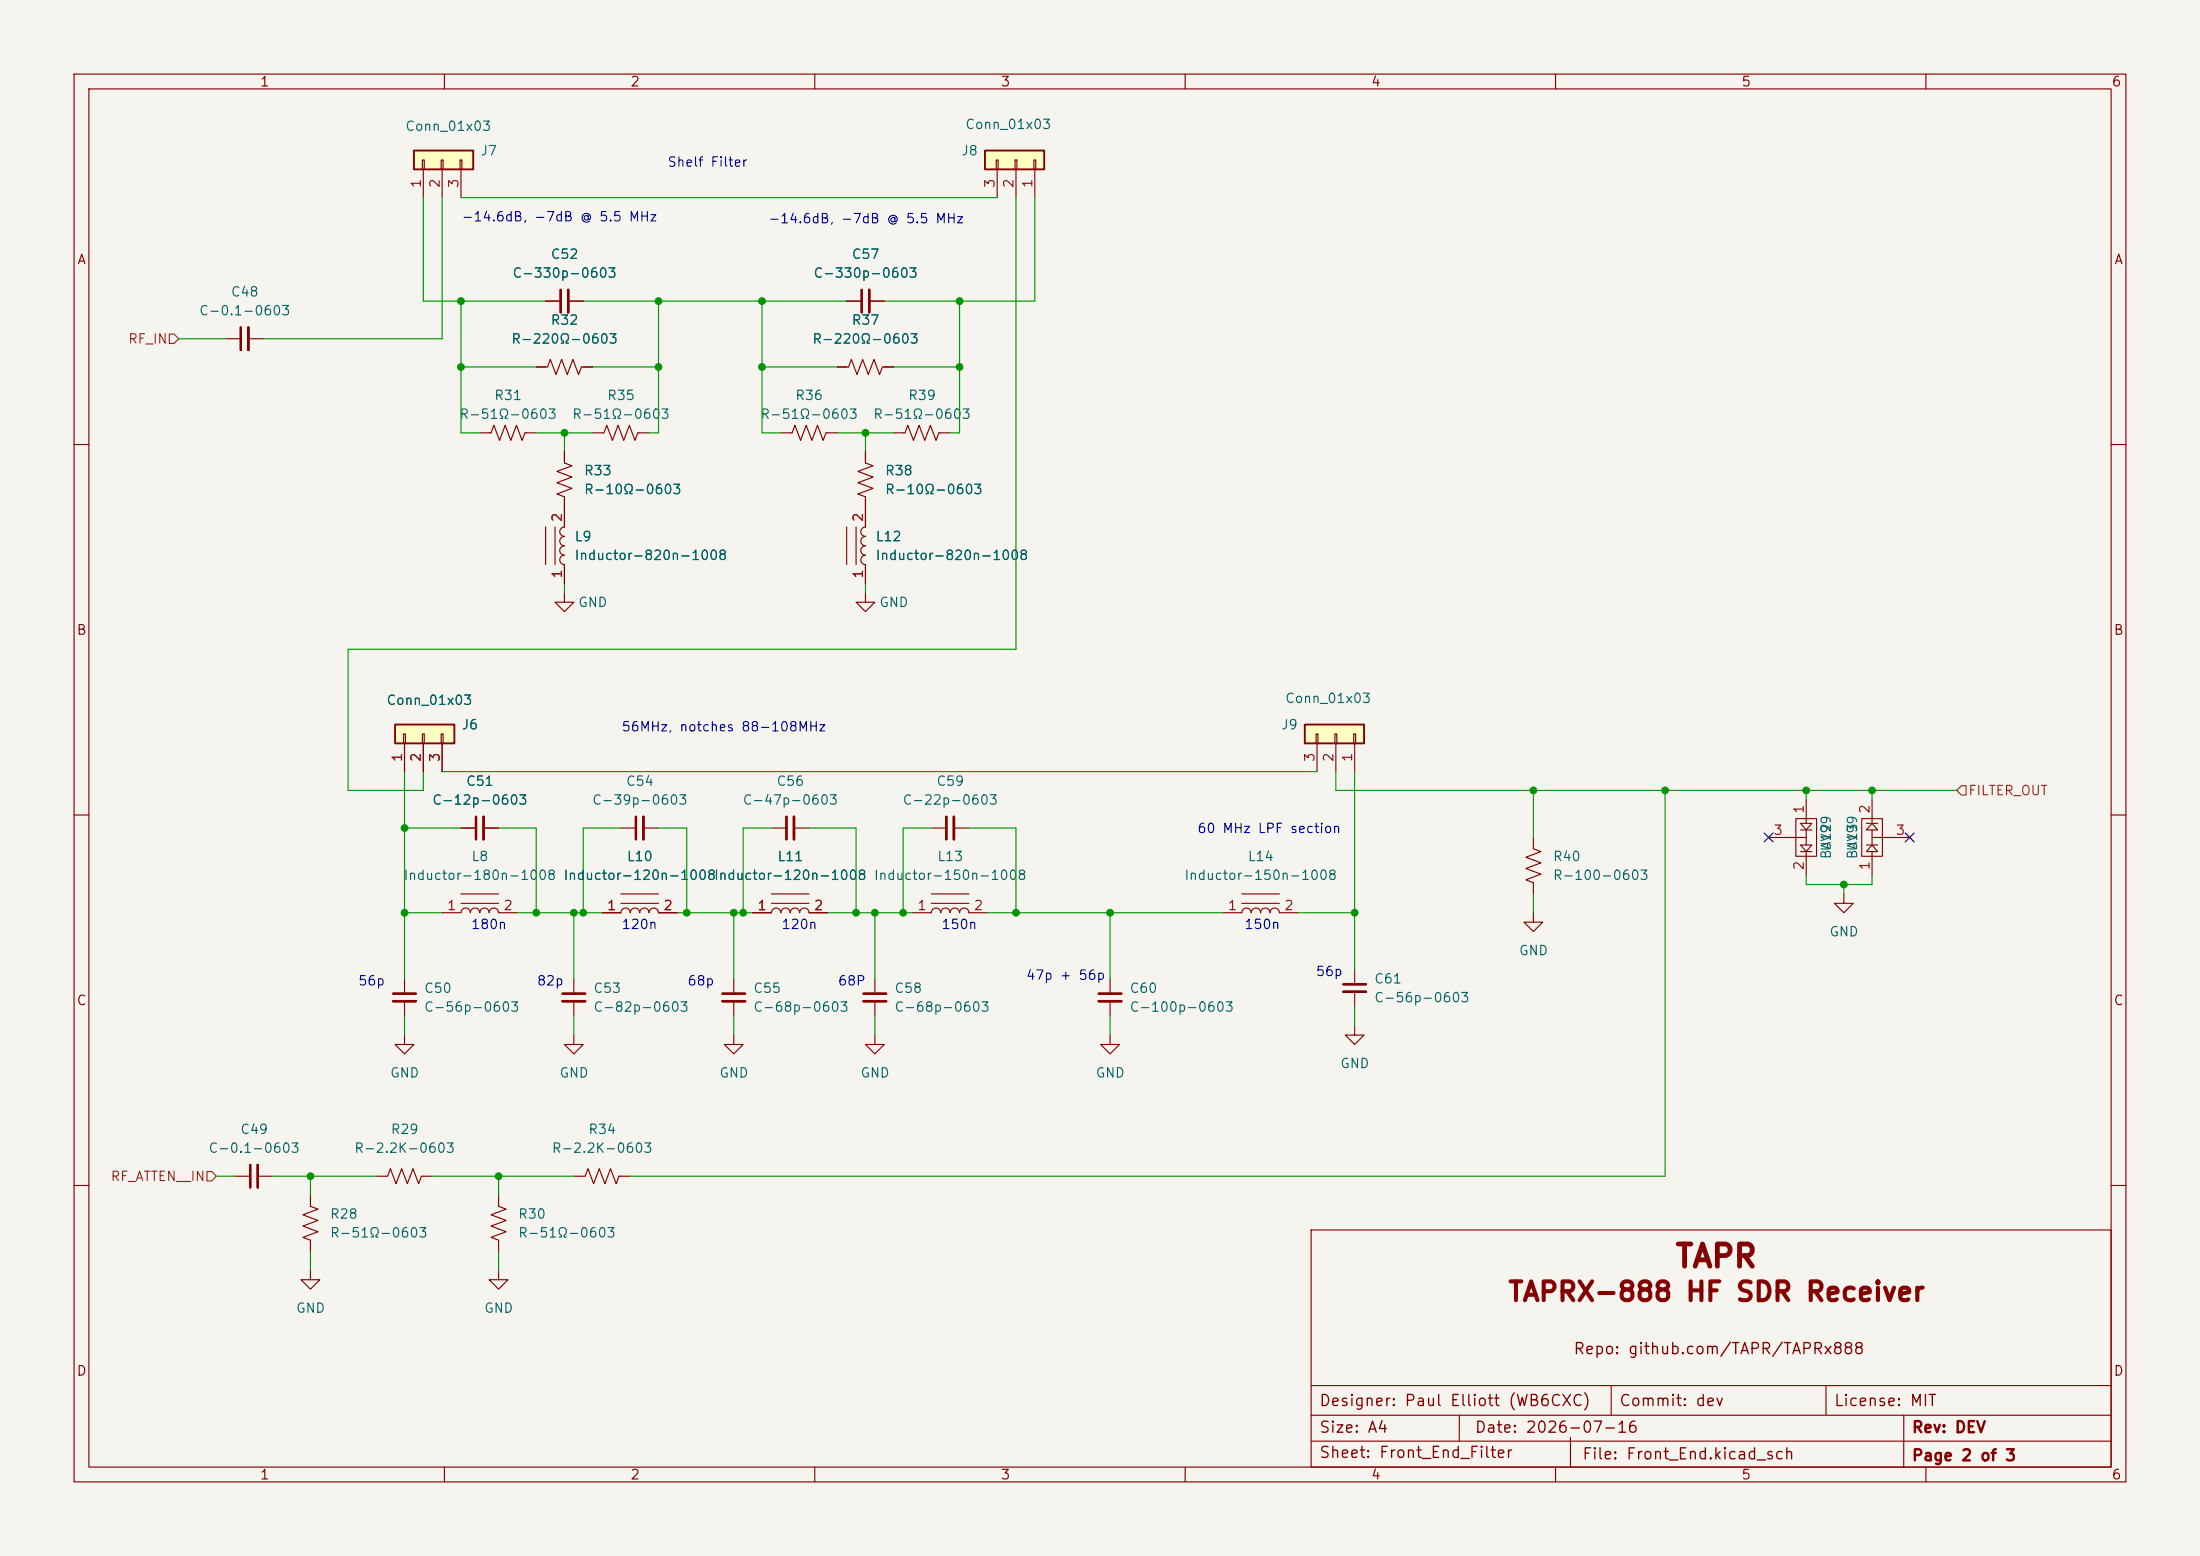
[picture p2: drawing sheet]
<svg xmlns="http://www.w3.org/2000/svg" width="297mm" height="210mm" viewBox="0 0 297 210" stroke-linecap="round" stroke-linejoin="round" font-family="sans-serif">
<path d="M0 0h297v210h-297z" fill="#f5f4ef" stroke="#f5f4ef" stroke-width=".14"/>
<g fill="none" stroke="#840000" stroke-width=".15">
<path d="M10 10h277v190h-277zM12 12h273v186h-273zM60 10v2M110 10v2M160 10v2M210 10v2M260 10v2M120.6 58.4h1.6l.4-1 .7 2 .8-2 .7 2 .8-2 .8 2 .3-1h1.6M10 60h2M73.7 71.1v5.1M74.9 71.1v5.1M76.2 71.1a.64 .64 0 0 0-.6 .7 .64 .64 0 0 0 .6 .6 .64 .64 0 0 0-.6 .6 .64 .64 0 0 0 .6 .7 .64 .64 0 0 0-.6 .6 .64 .64 0 0 0 .6 .6 .63 .63 0 0 0-.6 .7 .63 .63 0 0 0 .6 .6v2.5"/>
<path d="M76.2 68.6v2.5M285 60h2M76.2 80v1.3h1.3l-1.3 1.3-1.3-1.3h1.3M10 110h2M285 110h2M149.9 132.1v2M149.9 135.1v2.1M77.5 158.8h1.5l.4-1.1 .7 2.1 .8-2.1 .8 2.1 .7-2.1 .8 2.1 .4-1h1.5M10 160h2M41.9 161.3v1.5l1 .4-2 .8 2 .7-2 .8 2 .7-2 .8 1 .4v1.5M177 166h108v32h-108zM285 160h2"/>
<path d="M60 198v2M110 198v2M160 198v2M177 194.5h108M177 191h108M177 187h108M197 191v3.5M210 198v2M212 194v4M217.5 187v4M246.5 187v4M257 191v7"/>
<path d="M260 198v2"/>
</g>
<path d="M148.3 134.1h3.1" fill="none" stroke="#840000" stroke-width=".3"/>
<path d="M148.3 135.1h3.1" fill="none" stroke="#840000" stroke-width=".33"/>
<path d="M53.3 97.8h8v2.5h-8z" fill="#ffffc2"/>
<path d="M53.3 97.8h8v2.5h-8z" fill="none" stroke="#840000" stroke-width=".25"/>
<g fill="none" stroke="#840000" stroke-width=".15">
<path d="M54.5 99.1h.2v1.2h-.2zM57 99.1h.3v1.2h-.3zM59.6 99.1h.2v1.2h-.2zM54.6 100.3v3.8M57.1 100.3v3.8M59.7 100.3v3.8M83.8 111.8h2.1M86.9 111.8h2M77.5 132.1v2M77.5 135.1v2.1M165.1 123.2h2.5a.64 .64 0 0 1 .7-.6 .64 .64 0 0 1 .6 .6 .64 .64 0 0 1 .6-.6 .64 .64 0 0 1 .7 .6 .64 .64 0 0 1 .6-.6 .64 .64 0 0 1 .6 .6 .64 .64 0 0 1 .7-.6 .64 .64 0 0 1 .6 .6h2.6M167.6 120.7h5.1"/>
<path d="M167.6 121.9h5.1M31.7 158.8h2.1M34.8 158.8h2M50.8 158.8h1.5l.4-1.1 .8 2.1 .7-2.1 .8 2.1 .8-2.1 .7 2.1 .4-1h1.5M41.9 171.5v1.2h1.3l-1.3 1.3-1.3-1.3h1.3"/>
</g>
<path d="M85.9 110.2v3.1M75.9 134.1h3.1M33.8 157.2v3.1" fill="none" stroke="#840000" stroke-width=".3"/>
<path d="M86.9 110.2v3.1M75.9 135.1h3.1M34.8 157.2v3.1" fill="none" stroke="#840000" stroke-width=".33"/>
<path d="M176.1 97.8h8v2.5h-8z" fill="#ffffc2"/>
<path d="M176.1 97.8h8v2.5h-8z" fill="none" stroke="#840000" stroke-width=".25"/>
<path d="M177.7 99.1h.2v1.2h-.2zM180.2 99.1h.3v1.2h-.3zM182.8 99.1h.2v1.2h-.2zM177.8 100.3v3.8M180.3 100.3v3.8M182.9 100.3v3.8M81.3 123.2h2.5a.64 .64 0 0 1 .7-.6 .64 .64 0 0 1 .6 .6 .64 .64 0 0 1 .6-.6 .64 .64 0 0 1 .7 .6 .64 .64 0 0 1 .6-.6 .64 .64 0 0 1 .6 .6 .64 .64 0 0 1 .7-.6 .64 .64 0 0 1 .6 .6h2.5M83.8 120.7h5.1M83.8 121.9h5.1" fill="none" stroke="#840000" stroke-width=".15"/>
<path d="M133 20.3h8v2.6h-8z" fill="#ffffc2"/>
<path d="M133 20.3h8v2.6h-8z" fill="none" stroke="#840000" stroke-width=".25"/>
<g fill="none" stroke="#840000" stroke-width=".15">
<path d="M134.5 21.6h.2v1.3h-.2zM134.6 22.9v3.8M137 21.6h.3v1.3h-.3zM137.2 22.9v3.8M139.6 21.6h.2v1.3h-.2zM139.7 22.9v3.8M30.5 45.7h2M33.5 45.7h2.1M62.2 111.8h2.1M65.3 111.8h2M207 113v1.6l1 .3-2 .8 2 .8-2 .7 2 .8-2 .7 1 .4v1.6M54.6 139.7v1.3h1.3l-1.3 1.2-1.3-1.2h1.3"/>
<path d="M54.6 132.1v2M54.6 135.1v2.1M77.5 139.7v1.3h1.2l-1.2 1.2-1.3-1.2h1.3M99.1 139.7v1.3h1.2l-1.2 1.2-1.3-1.2h1.3M118.1 139.7v1.3h1.3l-1.3 1.2-1.3-1.2h1.3M149.9 139.7v1.3h1.2l-1.2 1.2-1.3-1.2h1.3M182.9 138.4v1.3h1.2l-1.2 1.3-1.3-1.3h1.3M182.9 130.8v2M182.9 133.9v2M207 123.2v1.3h1.3l-1.3 1.2-1.3-1.2h1.3"/>
</g>
<path d="M32.5 44.2v3M64.3 110.2v3.1M53.1 134.1h3M181.4 132.8h3" fill="none" stroke="#840000" stroke-width=".3"/>
<path d="M33.5 44.2v3M65.3 110.2v3.1M53.1 135.1h3M181.4 133.9h3" fill="none" stroke="#840000" stroke-width=".33"/>
<path d="M55.9 20.3h8v2.6h-8z" fill="#ffffc2"/>
<path d="M55.9 20.3h8v2.6h-8z" fill="none" stroke="#840000" stroke-width=".25"/>
<g fill="none" stroke="#840000" stroke-width=".15">
<path d="M57 21.6h.3v1.3h-.3zM57.1 22.9v3.8M59.6 21.6h.2v1.3h-.2zM59.7 22.9v3.8M62.1 21.6h.3v1.3h-.3zM62.2 22.9v3.8M64.8 58.4h1.5l.4-1 .7 2 .8-2 .8 2 .7-2 .8 2 .4-1h1.5M72.4 49.5h1.5l.4-1 .8 2 .7-2 .8 2 .7-2 .8 2 .4-1h1.5M73.7 40.6h2M76.7 40.6h2M80 58.4h1.5l.4-1 .8 2 .7-2 .8 2 .8-2 .7 2 .4-1h1.5M105.4 58.4h1.5l.4-1 .8 2 .7-2 .8 2 .8-2 .7 2 .4-1h1.5"/>
<path d="M113 49.5h1.6l.3-1 .8 2 .8-2 .7 2 .8-2 .7 2 .4-1h1.5M114.3 40.6h2M117.3 40.6h2.1M76.2 61v1.5l1 .4-2 .7 2 .8-2 .8 2 .7-2 .8 1 .4v4M76.2 76.2v2.5M114.3 71.1v5.1M115.6 71.1v5.1M116.8 71.1a.64 .64 0 0 0-.6 .7 .64 .64 0 0 0 .6 .6 .64 .64 0 0 0-.6 .6 .64 .64 0 0 0 .6 .7 .64 .64 0 0 0-.6 .6 .64 .64 0 0 0 .6 .6 .63 .63 0 0 0-.6 .7 .63 .63 0 0 0 .6 .6v2.5M116.8 61v1.5l1.1 .4-2.1 .7 2.1 .8-2.1 .8 2.1 .7-2.1 .8 1 .4v4M116.8 80v1.3h1.3l-1.3 1.3-1.2-1.3h1.2M54.6 100.3v3.8M57.1 100.3v3.8"/>
<path d="M59.7 100.3v3.8M62.2 111.8h2.1M65.3 111.8h2M104.1 111.8h2.1M107.2 111.8h2M125.7 111.8h2.1M128.8 111.8h2M238.8 113h5M242.4 110.5h2.8v5.1h-2.8zM243.1 111.1h1.5l-.8 .9zM243.1 114h1.5l-.8 .9zM243.1 112h1.5"/>
<path d="M243.1 114.9h1.5M243.8 108v3.1M243.8 112.1v1.9M243.8 115.1v3M251.3 110.5h2.8v5.1h-2.8zM252 114h1.5M252 111.1h1.5M252.7 114l.8 .9h-1.5zM252.7 111.1l.8 .9h-1.5zM252.7 108v3M252.7 112v1.9M252.7 114.9v3.2"/>
<path d="M252.7 113h5.1M59.7 123.2h2.5a.64 .64 0 0 1 .7-.6 .64 .64 0 0 1 .6 .6 .64 .64 0 0 1 .6-.6 .64 .64 0 0 1 .7 .6 .64 .64 0 0 1 .6-.6 .64 .64 0 0 1 .6 .6 .64 .64 0 0 1 .7-.6 .64 .64 0 0 1 .6 .6h2.5M62.2 120.7h5.1M62.2 121.9h5.1M81.3 123.2h2.5M88.9 123.2h2.5M99.1 132.1v2M99.1 135.1v2.1M101.6 123.2h2.5a.64 .64 0 0 1 .7-.6 .64 .64 0 0 1 .6 .6 .64 .64 0 0 1 .6-.6 .64 .64 0 0 1 .7 .6 .64 .64 0 0 1 .6-.6 .64 .64 0 0 1 .6 .6 .64 .64 0 0 1 .7-.6 .64 .64 0 0 1 .6 .6h2.6M104.1 120.7h5.1M104.1 121.9h5.1M118.1 132.1v2"/>
<path d="M118.1 135.1v2.1M123.2 123.2h2.5a.64 .64 0 0 1 .7-.6 .64 .64 0 0 1 .6 .6 .64 .64 0 0 1 .6-.6 .64 .64 0 0 1 .7 .6 .64 .64 0 0 1 .6-.6 .64 .64 0 0 1 .6 .6 .64 .64 0 0 1 .7-.6 .64 .64 0 0 1 .6 .6h2.5M125.7 120.7h5.1M125.7 121.9h5.1M248.9 120.7v1.2h1.3l-1.3 1.3-1.3-1.3h1.3M67.3 171.5v1.2h1.3l-1.3 1.3-1.3-1.3h1.3M67.3 161.3v1.5l1 .4-2 .8 2 .7-2 .8 2 .7-2 .8 1 .4v1.5"/>
</g>
<path d="M75.7 39.1v3.1M116.3 39.1v3.1M106.2 110.2v3.1M127.8 110.2v3.1M97.5 134.1h3.1M116.6 134.1h3" fill="none" stroke="#840000" stroke-width=".3"/>
<path d="M76.7 39.1v3.1M117.3 39.1v3.1M107.2 110.2v3.1M128.8 110.2v3.1M97.5 135.1h3.1M116.6 135.1h3" fill="none" stroke="#840000" stroke-width=".33"/>
<path d="M22.9 45.1h.6l.6 .6-.6 .7h-.6zM264.8 106h.6v1.3h-.6l-.6-.6zM27.9 158.1h.7l.6 .7-.6 .6h-.7z" fill="none" stroke="#725600" stroke-width=".15"/>
<g fill="none" stroke="#009600" stroke-width=".15">
<path d="M57.1 26.7v13.9h16.6M59.7 26.7v19h-24.1M62.2 26.7h72.4M137.2 26.7v60.9h-90.2v19.1h10.1v-2.6M139.7 26.7v13.9h-20.3M24.1 45.7h6.4M62.2 49.5h10.2M62.2 40.6v17.8h2.6M72.4 58.4h7.6M76.2 58.4v2.6M78.7 40.6h35.6M80 49.5h8.9"/>
<path d="M88.9 40.6v17.8h-1.3M102.9 40.6v17.8h2.5M102.9 49.5h10.1M113 58.4h7.6M116.8 58.4v2.6M120.6 49.5h8.9M129.5 40.6v17.8h-1.2M76.2 78.7v1.3M116.8 78.7v1.3M54.6 104.1v28M54.6 111.8h7.6M59.7 104.1h118.1"/>
<path d="M67.3 111.8h5.1v11.4M83.8 111.8h-5.1v11.4M88.9 111.8h3.8v11.4M104.1 111.8h-3.8v11.4M109.2 111.8h6.4v11.4M125.7 111.8h-3.8v11.4M130.8 111.8h6.4v11.4M180.3 104.1v2.6h83.9M182.9 104.1v26.7M207 106.7v6.3M224.8 106.7v52.1h-139.7M243.8 106.7v1.3"/>
<path d="M243.8 118.1v1.3h8.9v-1.3M248.9 119.4v1.3M252.7 106.7v1.3M54.6 123.2h5.1M54.6 137.2v2.5M69.8 123.2h11.5M77.5 123.2v8.9M77.5 137.2v2.5M91.4 123.2h10.2M99.1 123.2v8.9M99.1 137.2v2.5M111.8 123.2h11.4"/>
<path d="M118.1 123.2v8.9M118.1 137.2v2.5M133.3 123.2h31.8M149.9 123.2v8.9M149.9 137.2v2.5M175.3 123.2h7.6M182.9 135.9v2.5M207 120.7v2.5M29.2 158.8h2.5M36.8 158.8h14M41.9 158.8v2.5M58.4 158.8h19.1"/>
<path d="M67.3 158.8v2.5M41.9 168.9v2.6M67.3 168.9v2.6"/>
</g>
<path d="M238.2 112.4l1.2 1.2M239.4 112.4l-1.2 1.2M257.2 112.4l1.2 1.2M258.4 112.4l-1.2 1.2" fill="none" stroke="#000084" stroke-width=".15"/>
<g fill="#009600" stroke="#009600" stroke-width=".14">
<circle cx="129.5" cy="49.5" r=".46"/>
<circle cx="116.8" cy="58.4" r=".46"/>
<circle cx="129.5" cy="40.6" r=".46"/>
<circle cx="121.9" cy="123.2" r=".46"/>
<circle cx="115.6" cy="123.2" r=".46"/>
<circle cx="118.1" cy="123.2" r=".46"/>
<circle cx="149.9" cy="123.2" r=".46"/>
<circle cx="137.2" cy="123.2" r=".46"/>
<circle cx="182.9" cy="123.2" r=".46"/>
<circle cx="100.3" cy="123.2" r=".46"/>
<circle cx="99.1" cy="123.2" r=".46"/>
<circle cx="92.7" cy="123.2" r=".46"/>
<circle cx="78.7" cy="123.2" r=".46"/>
<circle cx="77.5" cy="123.2" r=".46"/>
<circle cx="76.2" cy="58.4" r=".46"/>
<circle cx="102.9" cy="40.6" r=".46"/>
<circle cx="88.9" cy="40.6" r=".46"/>
<circle cx="102.9" cy="49.5" r=".46"/>
<circle cx="88.9" cy="49.5" r=".46"/>
<circle cx="62.2" cy="49.5" r=".46"/>
<circle cx="62.2" cy="40.6" r=".46"/>
<circle cx="72.4" cy="123.2" r=".46"/>
<circle cx="54.6" cy="111.8" r=".46"/>
<circle cx="54.6" cy="123.2" r=".46"/>
<circle cx="67.3" cy="158.8" r=".46"/>
<circle cx="41.9" cy="158.8" r=".46"/>
<circle cx="224.8" cy="106.7" r=".46"/>
<circle cx="243.8" cy="106.7" r=".46"/>
<circle cx="252.7" cy="106.7" r=".46"/>
<circle cx="248.9" cy="119.4" r=".46"/>
<circle cx="207" cy="106.7" r=".46"/>
</g>
<text font-size="3" fill="#840000" x="226" y="171.8">TAPR</text>
<text font-size="2.5" fill="#840000" x="203.4" y="176.3">TAPRX-888 HF SDR Receiver</text>
<g font-size="1.5" fill="#840000">
<text x="212.3" y="183.2">Repo: github.com/TAPR/TAPRx888</text>
<text x="178" y="190.2">Designer: Paul Elliott (WB6CXC)</text>
<text x="218.5" y="190.2">Commit: dev</text>
<text x="247.5" y="190.2">License: MIT</text>
<text x="178" y="193.8">Size: A4</text>
<text x="178" y="197.2">Sheet: Front_End_Filter</text>
<text x="199" y="193.8">Date: 2026-07-16</text>
<text x="213.5" y="197.4">File: Front_End.kicad_sch</text>
<text x="258" y="193.8">Rev: DEV</text>
<text x="258" y="197.6">Page 2 of 3</text>
</g>
<g font-size="1.3" fill="#840000">
<text x="35" y="12">1</text>
<text x="85" y="12">2</text>
<text x="135" y="12">3</text>
<text x="185" y="12">4</text>
<text x="235" y="12">5</text>
<text x="285" y="12">6</text>
<text x="10.3" y="36">A</text>
<text x="285.3" y="36">A</text>
<text x="10.3" y="86">B</text>
<text x="285.3" y="86">B</text>
<text x="10.3" y="136">C</text>
<text x="285.3" y="136">C</text>
<text x="10.3" y="186">D</text>
<text x="285.3" y="186">D</text>
<text x="35" y="200">1</text>
<text x="85" y="200">2</text>
<text x="135" y="200">3</text>
<text x="185" y="200">4</text>
<text x="235" y="200">5</text>
<text x="285" y="200">6</text>
</g>
<g font-size="1.3" fill="#006464">
<text x="54.6" y="18">Conn_01x03</text>
<text x="130.2" y="17.7">Conn_01x03</text>
<text x="64.8" y="21.3">J7</text>
<text x="129.7" y="21.3">J8</text>
<text x="74.3" y="35.3">C52</text>
<text x="114.9" y="35.3">C57</text>
<text x="31.1" y="40.3">C48</text>
<text x="69.1" y="37.8">C-330p-0603</text>
<text x="109.7" y="37.8">C-330p-0603</text>
<text x="26.8" y="42.9">C-0.1-0603</text>
<text x="68.9" y="46.7">R-220Ω-0603</text>
<text x="74.3" y="44.2">R32</text>
<text x="109.6" y="46.7">R-220Ω-0603</text>
<text x="114.9" y="44.2">R37</text>
<text x="61.9" y="56.9">R-51Ω-0603</text>
<text x="66.6" y="54.3">R31</text>
<text x="77.2" y="56.9">R-51Ω-0603</text>
<text x="81.9" y="54.3">R35</text>
<text x="102.6" y="56.9">R-51Ω-0603</text>
<text x="107.3" y="54.3">R36</text>
<text x="117.8" y="56.9">R-51Ω-0603</text>
<text x="122.5" y="54.3">R39</text>
<text x="78.7" y="64.5">R33</text>
<text x="119.4" y="64.5">R38</text>
<text x="78.7" y="67">R-10Ω-0603</text>
<text x="119.4" y="67">R-10Ω-0603</text>
<text x="77.5" y="73.4">L9</text>
<text x="77.5" y="75.9">Inductor-820n-1008</text>
<text x="118.1" y="73.4">L12</text>
<text x="118.1" y="75.9">Inductor-820n-1008</text>
<text x="78" y="82.3">GND</text>
<text x="118.6" y="82.3">GND</text>
<text x="52.1" y="95.5">Conn_01x03</text>
<text x="173.4" y="95.2">Conn_01x03</text>
<text x="62.2" y="98.8">J6</text>
<text x="172.9" y="98.8">J9</text>
<text x="62.8" y="106.4">C51</text>
<text x="84.4" y="106.4">C54</text>
<text x="104.7" y="106.4">C56</text>
<text x="126.3" y="106.4">C59</text>
<text x="58.3" y="108.9">C-12p-0603</text>
<text x="79.9" y="108.9">C-39p-0603</text>
<text x="100.2" y="108.9">C-47p-0603</text>
<text x="121.8" y="108.9">C-22p-0603</text>
<text x="54.4" y="119.1">Inductor-180n-1008 Inductor-120n-1008Inductor-120n-1008 Inductor-150n-1008</text>
<text x="63.5" y="116.5">L8</text>
<text x="76" y="119.1">Inductor-120n-1008Inductor-120n-1008</text>
<text x="84.5" y="116.5">L10</text>
<text x="104.9" y="116.5">L11</text>
<text x="126.4" y="116.5">L13</text>
<text x="159.8" y="119.1">Inductor-150n-1008</text>
<text x="168.4" y="116.5">L14</text>
<text x="209.6" y="119.1">R-100-0603</text>
<text x="209.6" y="116.5">R40</text>
<text x="247.5" y="116.1" transform="rotate(-90 247.5 116.1)">BAV99</text>
<text x="247.5" y="115" transform="rotate(-90 247.5 115)">U12</text>
<text x="251" y="116.1" transform="rotate(-90 251 116.1)">BAV99</text>
<text x="251" y="115" transform="rotate(-90 251 115)">U13</text>
<text x="205" y="129.2">GND</text>
<text x="246.9" y="126.7">GND</text>
<text x="57.2" y="134.3">C50</text>
<text x="57.2" y="136.9">C-56p-0603</text>
<text x="80" y="134.3">C53</text>
<text x="80" y="136.9">C-82p-0603</text>
<text x="101.6" y="134.3">C55</text>
<text x="101.6" y="136.9">C-68p-0603</text>
<text x="120.7" y="134.3">C58</text>
<text x="120.7" y="136.9">C-68p-0603</text>
<text x="152.4" y="136.9">C-100p-0603</text>
<text x="152.4" y="134.3">C60</text>
<text x="185.4" y="133.1">C61</text>
<text x="185.4" y="135.6">C-56p-0603</text>
<text x="52.6" y="145.8">GND</text>
<text x="75.4" y="145.8">GND</text>
<text x="97" y="145.8">GND</text>
<text x="116.1" y="145.8">GND</text>
<text x="147.8" y="145.8">GND</text>
<text x="180.8" y="144.5">GND</text>
<text x="28.1" y="155.9">C-0.1-0603</text>
<text x="32.4" y="153.4">C49</text>
<text x="47.7" y="155.9">R-2.2K-0603</text>
<text x="52.7" y="153.4">R29</text>
<text x="74.4" y="155.9">R-2.2K-0603</text>
<text x="79.3" y="153.4">R34</text>
<text x="44.5" y="164.8">R28</text>
<text x="44.5" y="167.3">R-51Ω-0603</text>
<text x="69.9" y="164.8">R30</text>
<text x="69.9" y="167.3">R-51Ω-0603</text>
<text x="39.9" y="177.5">GND</text>
<text x="65.3" y="177.5">GND</text>
</g>
<g font-size="1.3" fill="#0000c2">
<text x="90" y="22.8">Shelf Filter</text>
<text x="62.2" y="30.2">-14.6dB, -7dB @ 5.5 MHz</text>
<text x="103.6" y="30.5">-14.6dB, -7dB @ 5.5 MHz</text>
<text x="83.8" y="99">56MHz, notches 88-108MHz</text>
<text x="161.5" y="112.8">60 MHz LPF section</text>
<text x="63.5" y="125.7">180n</text>
<text x="83.8" y="125.7">120n</text>
<text x="105.4" y="125.7">120n</text>
<text x="127" y="125.7">150n</text>
<text x="167.9" y="125.7">150n</text>
<text x="48.3" y="133.3">56p</text>
<text x="72.4" y="133.3">82p</text>
<text x="92.7" y="133.3">68p</text>
<text x="113" y="133.3">68P</text>
<text x="138.4" y="132.6">47p + 56p</text>
<text x="177.5" y="132.1">56p</text>
</g>
<g font-size="1.3" fill="#a90000">
<text x="57.1" y="25.5" transform="rotate(-90 57.1 25.5)">1</text>
<text x="59.7" y="25.5" transform="rotate(-90 59.7 25.5)">2</text>
<text x="62.2" y="25.5" transform="rotate(-90 62.2 25.5)">3</text>
<text x="134.6" y="25.5" transform="rotate(-90 134.6 25.5)">3</text>
<text x="137.1" y="25.5" transform="rotate(-90 137.1 25.5)">2</text>
<text x="139.7" y="25.5" transform="rotate(-90 139.7 25.5)">1</text>
<text x="76.2" y="70.6" transform="rotate(-90 76.2 70.6)">2</text>
<text x="116.8" y="70.6" transform="rotate(-90 116.8 70.6)">2</text>
<text x="76.2" y="78.2" transform="rotate(-90 76.2 78.2)">1</text>
<text x="116.8" y="78.2" transform="rotate(-90 116.8 78.2)">1</text>
<text x="54.6" y="102.9" transform="rotate(-90 54.6 102.9)">1</text>
<text x="57.1" y="102.9" transform="rotate(-90 57.1 102.9)">2</text>
<text x="59.7" y="102.9" transform="rotate(-90 59.7 102.9)">3</text>
<text x="177.8" y="102.9" transform="rotate(-90 177.8 102.9)">3</text>
<text x="180.3" y="102.9" transform="rotate(-90 180.3 102.9)">2</text>
<text x="182.9" y="102.9" transform="rotate(-90 182.9 102.9)">1</text>
<text x="239.3" y="113">3</text>
<text x="243.8" y="109.9" transform="rotate(-90 243.8 109.9)">1</text>
<text x="252.7" y="109.9" transform="rotate(-90 252.7 109.9)">2</text>
<text x="255.8" y="113">3</text>
<text x="243.8" y="117.5" transform="rotate(-90 243.8 117.5)">2</text>
<text x="252.7" y="117.5" transform="rotate(-90 252.7 117.5)">1</text>
<text x="60.3" y="123.2">1</text>
<text x="67.9" y="123.2">2</text>
<text x="81.8" y="123.2">1</text>
<text x="89.5" y="123.2">2</text>
<text x="102.2" y="123.2">1</text>
<text x="109.8" y="123.2">2</text>
<text x="123.8" y="123.2">1</text>
<text x="131.4" y="123.2">2</text>
<text x="165.7" y="123.2">1</text>
<text x="173.3" y="123.2">2</text>
</g>
<g font-size="1.3" fill="#725600">
<text x="17.2" y="46.7">RF_IN</text>
<text x="265.6" y="107.7">FILTER_OUT</text>
<text x="14.8" y="159.7">RF_ATTEN__IN</text>
</g>
</svg>
